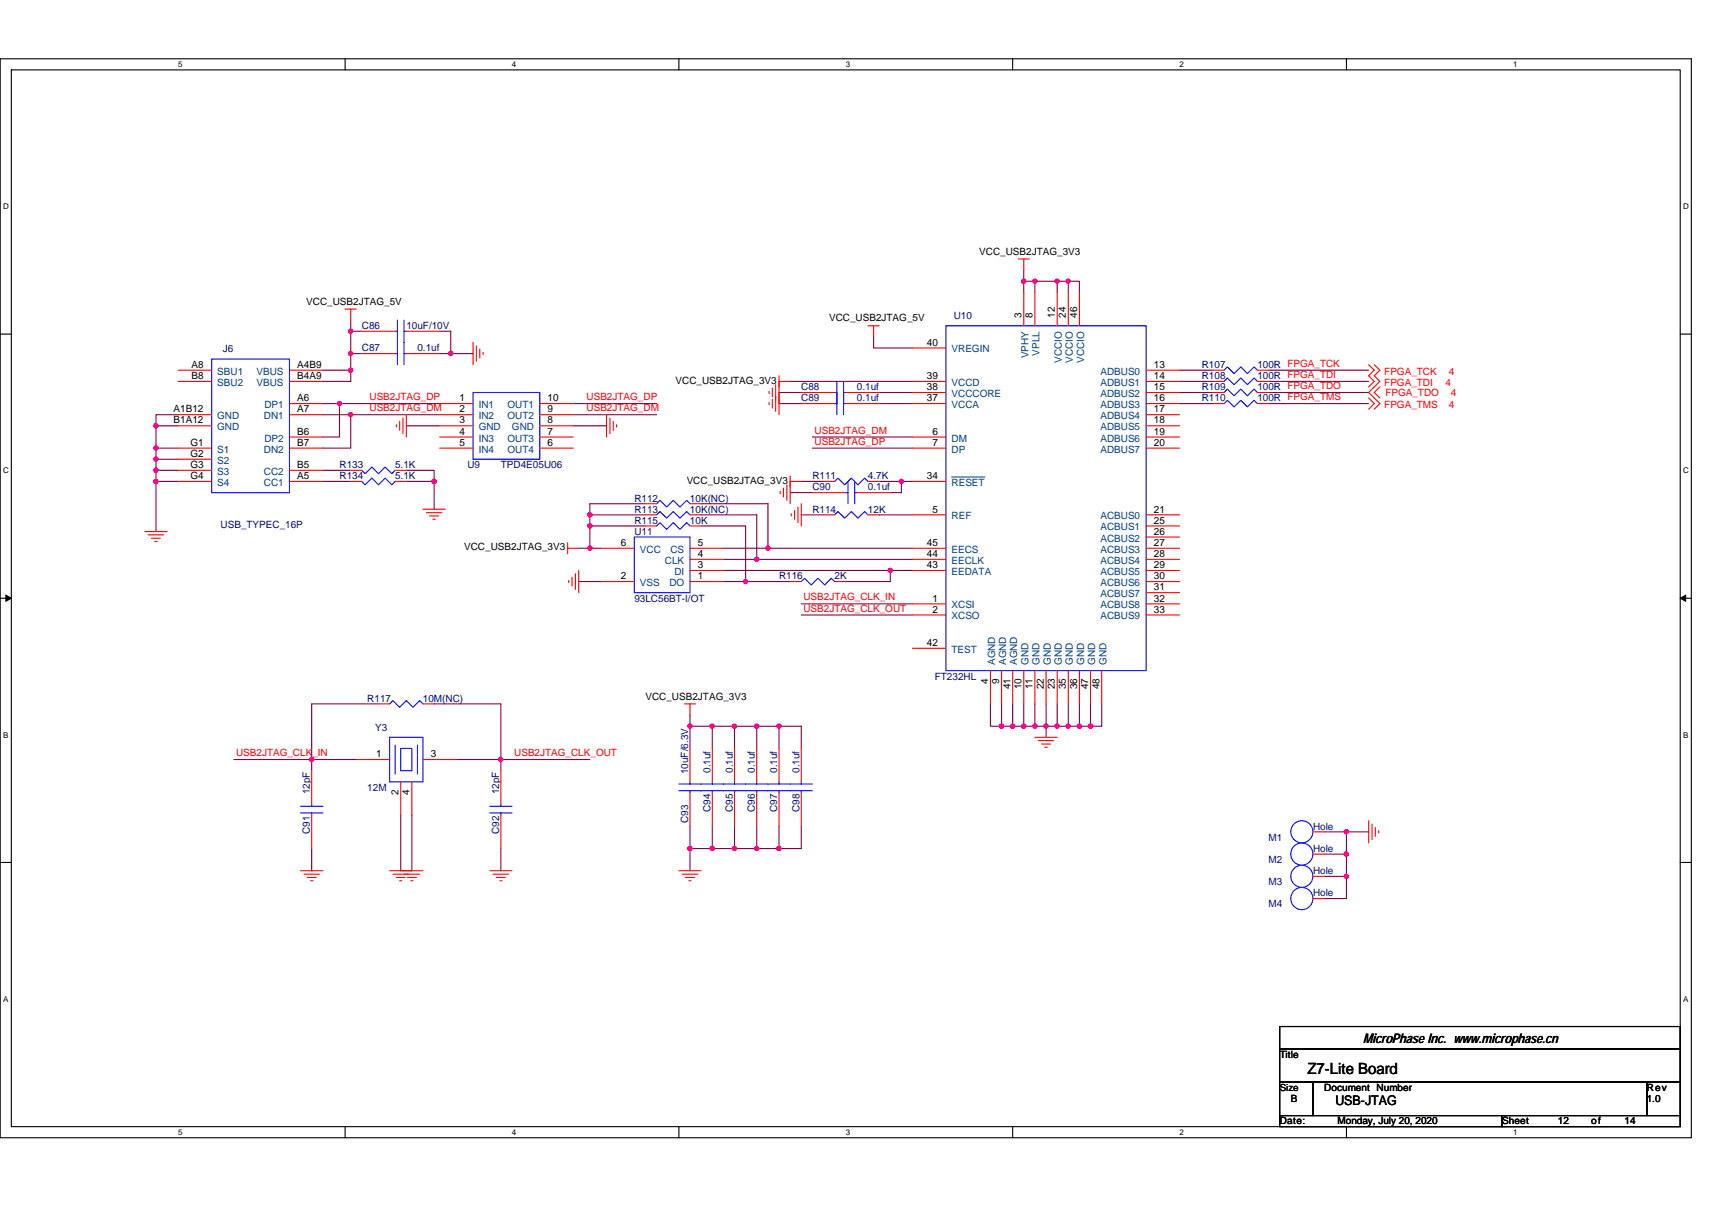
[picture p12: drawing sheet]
<svg xmlns="http://www.w3.org/2000/svg" width="297mm" height="210mm" viewBox="0 0 297 210" stroke-linecap="round" stroke-linejoin="round" font-family="sans-serif">
<path d="M0 10.2h293.5v187.2h-293.5zM2 12.1h289.5v183.4h-289.5z" fill="none" stroke="#000" stroke-width=".19"/>
<g fill="#fff">
<path d="M30.9 10.4h.8v1.6h-.8z"/>
<path d="M30.9 195.7h.8v1.6h-.8z"/>
</g>
<path d="M59.9 10.2v1.9M59.9 195.5v1.9" fill="none" stroke="#000" stroke-width=".19"/>
<g fill="#fff">
<path d="M88.8 10.4h.8v1.6h-.8z"/>
<path d="M88.8 195.7h.8v1.6h-.8z"/>
</g>
<path d="M117.8 10.2v1.9M117.8 195.5v1.9" fill="none" stroke="#000" stroke-width=".19"/>
<g fill="#fff">
<path d="M146.7 10.4h.8v1.6h-.8z"/>
<path d="M146.7 195.7h.8v1.6h-.8z"/>
</g>
<path d="M175.7 10.2v1.9M175.7 195.5v1.9" fill="none" stroke="#000" stroke-width=".19"/>
<g fill="#fff">
<path d="M204.7 10.4h.7v1.6h-.7z"/>
<path d="M204.7 195.7h.7v1.6h-.7z"/>
</g>
<path d="M233.6 10.2v1.9M233.6 195.5v1.9" fill="none" stroke="#000" stroke-width=".19"/>
<g fill="#fff">
<path d="M262.6 10.4h.7v1.6h-.7z"/>
<path d="M262.6 195.7h.7v1.6h-.7z"/>
<path d="M.5 35.1h1v1.5h-1z"/>
<path d="M292 35.1h1v1.5h-1z"/>
<path d="M.5 80.9h1v1.5h-1z"/>
<path d="M292 80.9h1v1.5h-1z"/>
</g>
<path d="M0 58h2M291.5 58h2" fill="none" stroke="#000" stroke-width=".19"/>
<g fill="#fff">
<path d="M.5 126.7h.9v1.6h-.9z"/>
<path d="M292 126.7h.9v1.6h-.9z"/>
</g>
<path d="M0 103.8h2M291.5 103.8h2" fill="none" stroke="#000" stroke-width=".19"/>
<path d="M1 103.3l1 .5-1 .6zM291.5 103.8l1-.5v1.1z" fill="#000" stroke="#000" stroke-width=".17"/>
<g fill="#fff">
<path d="M.5 172.6h.9v1.5h-.9z"/>
<path d="M292 172.6h.9v1.5h-.9z"/>
</g>
<path d="M0 149.7h2M291.5 149.7h2M222 178.1h69.5v3.9h-69.5zM222 182h69.5v5.8h-69.5zM222 187.8h5.8v5.8h-5.8zM222 193.6h38.6v1.9h-38.6zM227.8 187.8h57.9v5.8h-57.9zM260.6 193.6h30.9v1.9h-30.9zM285.7 187.8h5.8v5.8h-5.8z" fill="none" stroke="#000" stroke-width=".19"/>
<g fill="none" stroke="#800040" stroke-width=".19">
<path d="M60.9 57.5v3.9M60.9 55.6v1.9M60.9 57.5h1.9M76.3 57.5h1.9v3.9M151.6 58.5v1.9h6.7M177.6 48.8v1.9M177.6 46.9v1.9M177.6 48.8h2M179.6 48.8h3.8M179.6 48.8v1.9M183.4 48.8v1.9M183.4 48.8h2"/>
<path d="M185.4 48.8v1.9M185.4 48.8h1.9v1.9M27.1 73.9v3.9M27.1 73.9h3.8M27.1 77.8h3.8M27.1 79.7h3.8M27.1 77.8v1.9M27.1 79.7v3.8M30.9 72h-3.8v1.9M56 70h2.9M56 72h4.9M56 64.2h4.9"/>
<path d="M60.9 61.4v2.8M60.9 64.2v2h-4.9M60.9 61.4h1.9M70.5 73.9h5.8M76.3 61.4h1.9M76.3 70h-17.4v5.8h-2.9M76.3 72h-15.4v5.8h-4.9M78.2 61.4h3.9M99.5 70h14.4M99.5 72h14.4M99.5 73.9h5.7M135.2 70h3.8"/>
<path d="M135.2 68.1h3.8M137.1 66.2h21.2M140.9 77.8h17.4M140.9 75.8h17.4M152.5 70h5.8M152.5 68.1h5.8M204.7 64.2h5.8M204.7 66.2h5.8M204.7 68.1h5.8M204.7 70h5.8M220.1 66.2h17.4M220.1 64.2h17.4"/>
<path d="M220.1 70h17.4M220.1 68.1h17.4M27.1 81.6h3.8M27.1 83.5h3.8M27.1 83.5v8.7M56 81.6h4.9M56 83.5h4.9M70.5 81.6h4.8v1.9M70.5 83.5h4.8M75.3 83.5v4.9M100.4 95.1h1.9M102.3 91.3h9.7"/>
<path d="M102.3 95.1h2M102.3 91.3v3.8M112 87.4h-9.7v1.9M112 89.3h-9.7v2M121.6 91.3h7.8v9.6M121.6 89.3h9.7v7.8M121.6 87.4h11.6v7.7M125.5 99h29M125.5 95.1h7.7M125.5 97.1h5.8M131.3 97.1h27M133.2 95.1h25.1"/>
<path d="M137.1 85.5h3.8M139 89.3h3.9M139 83.5h3.9M152.5 89.3h5.8M152.5 83.5h3.9M154.5 99v1.9h-7.8M154.5 99h3.8M156.4 83.5h1.9M156.4 83.5v2h-1.9M100.4 100.9h3.9M125.5 100.9h3.9M129.4 100.9h7.7"/>
<path d="M139 104.8h19.3M139 106.7h19.3M40.6 131.8h13.5M54.1 131.8h7.7M54.1 131.8v2M65.7 122.2h-11.6v9.6M75.3 122.2h11.6v9.6M79.2 131.8h7.7M86.9 131.8v2M86.9 131.8h15.4M119.7 124.1v1.9M119.7 126v3.9"/>
<path d="M119.7 126h3.9M123.6 126v3.9M123.6 126h3.8M127.4 126v3.9M127.4 126h3.9M131.3 126v3.9M131.3 126h3.9M135.2 126v3.9M135.2 126h3.8v3.9M171.8 122.2v3.8h2M173.8 126h1.9M173.8 122.2v3.8"/>
<path d="M175.7 126h1.9M175.7 122.2v3.8M177.6 122.2v3.8M177.6 126h2M179.6 122.2v3.8M179.6 126h1.9M181.5 126v2M181.5 126h1.9M181.5 122.2v3.8M183.4 122.2v3.8M183.4 126h2M185.4 122.2v3.8"/>
<path d="M185.4 126h1.9M187.3 126h1.9M187.3 122.2v3.8M189.2 122.2v3.8M191.2 122.2v3.8h-2M54.1 147.3v3.8M69.5 141.5v9.6M71.5 141.5v9.6M86.9 147.3v3.8M119.7 143.4v3.9M119.7 147.3v3.8M119.7 147.3h3.9"/>
<path d="M123.6 143.4v3.9M123.6 147.3h3.8M127.4 147.3h3.9M127.4 143.4v3.9M131.3 143.4v3.9M131.3 147.3h3.9M135.2 143.4v3.9M139 143.4v3.9h-3.8M229.8 144.4h3.8M229.8 152.1h3.8M229.8 148.2h3.8M233.6 144.4h3.9"/>
<path d="M233.6 148.2v3.9M233.6 152.1v3.8h-3.8M233.6 144.4v3.8"/>
</g>
<g fill="#f0f" stroke="#f0f" stroke-width=".19">
<circle cx="177.6" cy="126" r=".38"/>
<circle cx="175.7" cy="126" r=".38"/>
<circle cx="185.3" cy="48.8" r=".38"/>
<circle cx="183.4" cy="48.8" r=".38"/>
<circle cx="179.6" cy="48.8" r=".38"/>
<circle cx="177.6" cy="48.8" r=".38"/>
<circle cx="135.2" cy="147.2" r=".38"/>
<circle cx="119.7" cy="147.2" r=".38"/>
<circle cx="123.6" cy="147.2" r=".38"/>
<circle cx="127.4" cy="147.2" r=".38"/>
<circle cx="131.3" cy="147.2" r=".38"/>
<circle cx="119.7" cy="126" r=".38"/>
<circle cx="135.2" cy="126" r=".38"/>
<circle cx="131.3" cy="126" r=".38"/>
<circle cx="127.4" cy="126" r=".38"/>
<circle cx="123.6" cy="126" r=".38"/>
<circle cx="156.4" cy="83.5" r=".38"/>
<circle cx="54.1" cy="131.8" r=".38"/>
<circle cx="133.2" cy="95.1" r=".38"/>
<circle cx="131.3" cy="97.1" r=".38"/>
<circle cx="102.3" cy="91.3" r=".38"/>
<circle cx="86.9" cy="131.8" r=".38"/>
<circle cx="102.3" cy="95.1" r=".38"/>
<circle cx="129.4" cy="100.9" r=".38"/>
<circle cx="181.5" cy="126" r=".38"/>
<circle cx="179.6" cy="126" r=".38"/>
<circle cx="173.8" cy="126" r=".38"/>
<circle cx="185.3" cy="126" r=".38"/>
<circle cx="183.4" cy="126" r=".38"/>
<circle cx="189.2" cy="126" r=".38"/>
<circle cx="154.5" cy="99" r=".38"/>
<circle cx="102.3" cy="89.3" r=".38"/>
<circle cx="187.3" cy="126" r=".38"/>
<circle cx="233.6" cy="148.2" r=".38"/>
<circle cx="233.6" cy="144.3" r=".38"/>
<circle cx="233.6" cy="152.1" r=".38"/>
<circle cx="58.9" cy="70" r=".38"/>
<circle cx="60.8" cy="72" r=".38"/>
<circle cx="75.3" cy="83.5" r=".38"/>
<circle cx="60.8" cy="61.3" r=".38"/>
<circle cx="60.8" cy="57.5" r=".38"/>
<circle cx="78.2" cy="61.3" r=".38"/>
<circle cx="27" cy="73.9" r=".38"/>
<circle cx="60.8" cy="64.2" r=".38"/>
<circle cx="27.1" cy="77.8" r=".38"/>
<circle cx="27.1" cy="79.7" r=".38"/>
<circle cx="27.1" cy="81.6" r=".38"/>
<circle cx="27" cy="83.5" r=".38"/>
</g>
<g fill="none" stroke="#f00" stroke-width=".19">
<path d="M59.9 53.6h1.9M60.9 53.6v2M62.8 57.5h5.8M70.5 57.5h5.8M82.1 59.4v3.9M150.6 56.5h1.9M151.6 56.5v2M176.7 44.9h1.9M177.6 50.7v5.8M177.6 44.9v2M179.6 50.7v5.8M183.4 50.7v5.8"/>
<path d="M185.4 50.7v5.8M187.3 50.7v5.8M30.9 72h5.8M30.9 64.2h5.8M30.9 73.9h5.8M30.9 66.2h5.8M30.9 77.8h5.8M30.9 79.7h5.8M50.2 64.2h5.8M50.2 70h5.8M50.2 72h5.8M50.2 66.2h5.8"/>
<path d="M50.2 75.8h5.8M50.2 77.8h5.8M62.8 61.4h5.8M68.8 73.7v.4M69.3 73.1v1.6M69.9 72.6v2.6M70.5 72v3.8M70.5 61.4h5.8M76.3 70h5.8M76.3 72h5.8M76.3 73.9h5.8M76.3 75.8h5.8"/>
<path d="M76.3 77.8h5.8M82.7 60v2.7M83.2 60.6v1.5M83.8 61.2v.4M93.7 77.8h5.8M93.7 75.8h5.8M93.7 73.9h5.8M93.7 72h5.8M93.7 70h5.8M105.2 72v3.8M105.8 72.6v2.6M106.4 73.1v1.6"/>
<path d="M107 73.7v.4M133.4 69.8v.4M133.4 67.9v.4M134 69.3v1.5M134 67.3v1.6M134.6 68.7v2.7M134.6 66.8v2.7M135.2 68.1v3.9M135.2 65.2v1.9M137.1 66.2h-1.9v3.8M139 70h5.8M139 68.1h5.8"/>
<path d="M146.7 70h5.8M146.7 68.1h5.8M158.3 75.8h5.8M158.3 77.8h5.8M158.3 70h5.8M158.3 68.1h5.8M158.3 66.2h5.8M158.3 60.4h5.8M198.9 64.2h5.8M198.9 66.2h5.8M198.9 68.1h5.8M198.9 70h5.8"/>
<path d="M198.9 72h5.8M198.9 73.9h5.8M198.9 75.8h5.8M198.9 77.8h5.8M210.5 66.2h1.9M210.5 70h1.9M210.5 64.2h1.9M210.5 68.1h1.9M218.2 66.2h1.9M218.2 70h1.9M218.2 64.2h1.9M218.2 68.1h1.9"/>
<path d="M237.5 63.3l.9 .9-.9 1 .9 1-.9 .9M237.5 69.1l.9 .9-.9 1M238.4 63.3l1 .9-1 1 1 1-1.9 1.9 1.9 1.9-1 1M239.4 67.1l-1 1 1 1M25.1 92.2h3.9M25.7 92.8h2.7M26.3 93.4h1.5M26.9 94h.4M30.9 81.6h5.8M30.9 83.5h5.8M50.2 83.5h5.8M50.2 81.6h5.8"/>
<path d="M60.9 83.5h1.9M60.9 81.6h1.9M68.6 83.5h1.9M68.6 81.6h1.9M73.4 88.4h3.9M74 89h2.7M74.5 89.5h1.6M75.1 90.1h.4M98.5 95.1h1.9M98.5 94.2v1.9M99.8 99.6v2.7M100.4 99v3.8"/>
<path d="M104.3 95.1h5.8M112 89.3h1.9M112 91.3h1.9M112 87.4h1.9M119.7 89.3h1.9M119.7 91.3h1.9M119.7 87.4h1.9M119.7 99h5.8M119.7 97.1h5.8M119.7 95.1h5.8M135.4 85.3v.4M135.9 84.7v1.6"/>
<path d="M136.5 84.1v2.7M137.1 82.6v1.9M137.3 89.2v.3M137.9 88.6v1.5M138.4 88v2.7M139 87.4v3.9M139 83.5h-1.9v3.9M140.9 85.5h5.8M142.9 89.3h1.9M142.9 83.5h1.9M148.7 85.5h5.8M150.6 89.3h1.9"/>
<path d="M150.6 83.5h1.9M158.3 89.3h5.8M158.3 83.5h5.8M158.3 99h5.8M158.3 97.1h5.8M158.3 95.1h5.8M198.9 89.3h5.8M198.9 91.3h5.8M198.9 93.2h5.8M198.9 95.1h5.8M198.9 97.1h5.8M198.9 99h5.8"/>
<path d="M98.7 100.7v.4M99.2 100.2v1.5M104.3 100.9h5.8M119.7 100.9h5.8M137.1 100.9h1.9M144.8 100.9h1.9M158.3 104.8h5.8M158.3 106.7h5.8M158.3 112.5h5.8M171.8 116.4v5.8M173.8 116.4v5.8M175.7 116.4v5.8"/>
<path d="M177.6 116.4v5.8M179.6 116.4v5.8M181.5 116.4v5.8M183.4 116.4v5.8M185.4 116.4v5.8M187.3 116.4v5.8M189.2 116.4v5.8M191.2 116.4v5.8M198.9 100.9h5.8M198.9 102.8h5.8M198.9 104.8h5.8M198.9 106.7h5.8"/>
<path d="M54.1 133.8v5.7M61.8 131.8h5.8M65.7 122.2h1.9M69.5 135.7v5.8M71.5 135.7v5.8M73.4 122.2h1.9M73.4 131.8h5.8M86.9 133.8v5.7M118.8 122.2h1.9M119.7 122.2v1.9M119.7 137.6v5.8M119.7 129.9v5.8"/>
<path d="M123.6 129.9v5.8M123.6 137.6v5.8M127.4 129.9v5.8M127.4 137.6v5.8M131.3 129.9v5.8M131.3 137.6v5.8M135.2 129.9v5.8M135.2 137.6v5.8M139 129.9v5.8M139 137.6v5.8M179.6 128h3.8M180.1 128.5h2.7"/>
<path d="M180.7 129.1h1.6M181.3 129.7h.4M52.2 151.1h3.8M52.7 151.7h2.7M53.3 152.3h1.6M53.9 152.8h.4M54.1 141.5v5.8M67.6 151.1h3.9M68.2 151.7h2.7M68.8 152.3h1.5M69.3 152.8h.4M69.5 151.1h3.9"/>
<path d="M70.1 151.7h2.7M70.7 152.3h1.5M71.3 152.8h.3M85 151.1h3.8M85.6 151.7h2.7M86.1 152.3h1.6M86.7 152.8h.4M86.9 141.5v5.8M117.8 151.1h3.8M118.4 151.7h2.7M119 152.3h1.5M119.5 152.8h.4"/>
<path d="M227.8 144.4h2M227.8 152.1h2M227.8 155.9h2M227.8 148.2h2M237.5 142.4v3.9M238.1 143v2.7M238.6 143.6v1.5M239.2 144.2v.3"/>
</g>
<g fill="none" stroke="#00f" stroke-width=".19">
<path d="M68.6 57.5h.4M69 55.6v7.7M70.1 57.5h.4M70.1 55.6v7.7M164.1 56.5h34.8v59.9h-34.8zM36.7 62.3h13.5v23.2h-13.5zM68.6 61.4h.4M70.1 61.4h.4M82.1 68.1h11.6v11.6h-11.6zM144.8 68.1h.4v3.9M145.2 66.2v3.8h-.4M146.4 66.2v3.8h.3"/>
<path d="M146.7 68.1h-.3v3.9M212.4 66.2l.6-.6 1.1 1.2 1.2-1.2 1.1 1.2 1.2-1.2 .6 .6M212.4 70l.6-.5 1.1 1.1 1.2-1.1 1.1 1.1 1.2-1.1 .6 .5M212.4 64.2l.6-.5 1.1 1.1 1.2-1.1 1.1 1.1 1.2-1.1 .6 .5M212.4 68.1l.6-.6 1.1 1.2 1.2-1.2 1.1 1.2 1.2-1.2 .6 .6M62.8 83.5l.5 .6 1.2-1.1 1.2 1.1 1.1-1.1 1.2 1.1 .6-.6M62.8 81.6l.5 .6 1.2-1.2 1.2 1.2 1.1-1.2 1.2 1.2 .6-.6M110.1 93.2h9.6v9.6h-9.6zM113.9 89.3l.6-.5 1.2 1.1 1.1-1.1 1.2 1.1 1.1-1.1 .6 .5M113.9 91.3l.6-.6 1.2 1.2 1.1-1.2 1.2 1.2 1.1-1.2 .6 .6M113.9 87.4l.6-.6 1.2 1.2 1.1-1.2 1.2 1.2 1.1-1.2 .6 .6M144.8 89.3l.6-.5 1.2 1.1 1.1-1.1 1.2 1.1 1.1-1.1 .6 .5"/>
<path d="M144.8 83.5l.6-.5 1.2 1.1 1.1-1.1 1.2 1.1 1.1-1.1 .6 .5M146.7 85.5h.4M147.1 83.5v3.9M148.3 83.5v3.9M148.3 85.5h.4M139 100.9l.6-.5 1.2 1.1 1.1-1.1 1.2 1.1 1.1-1.1 .6 .5M52.2 139.9h3.8M54.1 139.5v.4M67.6 128h5.8v7.7h-5.8zM67.6 122.2l.6-.6 1.1 1.1 1.2-1.1 1.1 1.1 1.2-1.1 .6 .6M68.6 129.3v5M69.5 129.9h2v3.9h-2z"/>
<path d="M72.4 129.3v5M85 139.9h3.8M86.9 139.5v.4M119.7 137.2v.4M119.7 135.7v.4M123.6 135.7v.4M123.6 137.2v.4M127.4 135.7v.4M127.4 137.2v.4M131.3 135.7v.4M131.3 137.2v.4M135.2 135.7v.4"/>
<path d="M135.2 137.2v.4M139 135.7v.4M139 137.2v.4M140.9 136.1h-23.1M140.9 137.2h-23.1M52.2 141.1h3.8M54.1 141.1v.4M85 141.1h3.8M86.9 141.1v.4"/>
<circle cx="225.9" cy="148.2" r="1.92"/>
<circle cx="225.9" cy="155.9" r="1.92"/>
<circle cx="225.9" cy="152.1" r="1.92"/>
<circle cx="225.9" cy="144.3" r="1.92"/>
</g>
<path d="M165.1 82.8h5.8" fill="none" stroke="#004080" stroke-width=".17"/>
<text font-size="2.7" x="226.9" y="186.3">Z7-Lite Board</text>
<g font-size="2.3">
<text x="236.5" y="181.1">MicroPhase Inc. www.microphase.cn</text>
<text x="231.7" y="191.8">USB-JTAG</text>
</g>
<g font-size="1.7">
<text x="169.9" y="44.2">VCC_USB2JTAG_3V3</text>
<text x="53.1" y="52.9">VCC_USB2JTAG_5V</text>
<text x="143.8" y="55.8">VCC_USB2JTAG_5V</text>
<text x="160.8" y="60">40</text>
<text x="177.2" y="55.2" transform="rotate(-90 177.2 55.2)">3</text>
<text x="179.2" y="55.2" transform="rotate(-90 179.2 55.2)">8</text>
<text x="183" y="55.2" transform="rotate(-90 183 55.2)">12</text>
<text x="185" y="55.2" transform="rotate(-90 185 55.2)">24</text>
<text x="186.9" y="55.2" transform="rotate(-90 186.9 55.2)">46</text>
<text x="33.2" y="63.8">A8</text>
<text x="33.2" y="65.8">B8</text>
<text x="51.6" y="63.8">A4B9</text>
<text x="51.6" y="65.8">B4A9</text>
<text x="160.8" y="65.8">39</text>
<text x="200.2" y="63.8">13</text>
<text x="200.2" y="65.8">14</text>
<text x="30.1" y="71.6">A1B12</text>
<text x="51.6" y="69.6">A6</text>
<text x="51.6" y="71.6">A7</text>
<text x="79.8" y="69.6">1</text>
<text x="79.8" y="71.6">2</text>
<text x="95" y="71.6">9</text>
<text x="95" y="69.6">10</text>
<text x="117.2" y="66.6">VCC_USB2JTAG_3V3</text>
<text x="160.8" y="69.6">37</text>
<text x="160.8" y="67.7">38</text>
<text x="200.2" y="67.7">15</text>
<text x="200.2" y="69.6">16</text>
<text x="200.2" y="71.6">17</text>
<text x="30.1" y="73.5">B1A12</text>
<text x="33" y="77.4">G1</text>
<text x="51.6" y="75.4">B6</text>
<text x="51.6" y="77.4">B7</text>
<text x="79.8" y="73.5">3</text>
<text x="79.8" y="75.4">4</text>
<text x="79.8" y="77.4">5</text>
<text x="95" y="73.5">8</text>
<text x="95" y="77.4">6</text>
<text x="95" y="75.4">7</text>
<text x="161.8" y="75.4">6</text>
<text x="161.8" y="77.4">7</text>
<text x="200.2" y="73.5">18</text>
<text x="200.2" y="75.4">19</text>
<text x="200.2" y="77.4">20</text>
<text x="33" y="79.3">G2</text>
<text x="33" y="81.2">G3</text>
<text x="33" y="83.1">G4</text>
<text x="51.6" y="83.1">A5</text>
<text x="51.6" y="81.2">B5</text>
<text x="119.1" y="83.9">VCC_USB2JTAG_3V3</text>
<text x="160.8" y="83.1">34</text>
<text x="161.8" y="88.9">5</text>
<text x="200.2" y="88.9">21</text>
<text x="80.5" y="95.5">VCC_USB2JTAG_3V3</text>
<text x="107.7" y="94.7">6</text>
<text x="121.1" y="94.7">5</text>
<text x="160.8" y="94.7">45</text>
<text x="200.2" y="90.9">25</text>
<text x="200.2" y="92.8">26</text>
<text x="200.2" y="94.7">27</text>
<text x="107.7" y="100.5">2</text>
<text x="121.1" y="96.7">4</text>
<text x="121.1" y="98.6">3</text>
<text x="121.1" y="100.5">1</text>
<text x="160.8" y="98.6">43</text>
<text x="160.8" y="96.7">44</text>
<text x="200.2" y="96.7">28</text>
<text x="200.2" y="98.6">29</text>
<text x="200.2" y="100.5">30</text>
<text x="161.8" y="104.4">1</text>
<text x="161.8" y="106.3">2</text>
<text x="200.2" y="102.4">31</text>
<text x="200.2" y="104.4">32</text>
<text x="200.2" y="106.3">33</text>
<text x="160.8" y="112.1">42</text>
<text x="171.4" y="118.7" transform="rotate(-90 171.4 118.7)">4</text>
<text x="173.4" y="118.7" transform="rotate(-90 173.4 118.7)">9</text>
<text x="175.3" y="119.6" transform="rotate(-90 175.3 119.6)">41</text>
<text x="177.2" y="119.6" transform="rotate(-90 177.2 119.6)">10</text>
<text x="179.2" y="119.6" transform="rotate(-90 179.2 119.6)">11</text>
<text x="181.1" y="119.6" transform="rotate(-90 181.1 119.6)">22</text>
<text x="183" y="119.6" transform="rotate(-90 183 119.6)">23</text>
<text x="185" y="119.6" transform="rotate(-90 185 119.6)">35</text>
<text x="186.9" y="119.6" transform="rotate(-90 186.9 119.6)">36</text>
<text x="188.8" y="119.6" transform="rotate(-90 188.8 119.6)">47</text>
<text x="190.8" y="119.6" transform="rotate(-90 190.8 119.6)">48</text>
<text x="112" y="121.4">VCC_USB2JTAG_3V3</text>
<text x="65.3" y="131.4">1</text>
<text x="74.7" y="131.4">3</text>
<text x="69.1" y="138" transform="rotate(-90 69.1 138)">2</text>
<text x="71.1" y="138" transform="rotate(-90 71.1 138)">4</text>
<text x="222" y="183.6">Title</text>
<text x="222" y="189.3">Size</text>
<text x="224" y="191.3">B</text>
<text x="229.8" y="189.3">Document Number</text>
<text x="285.7" y="189.3">Rev</text>
<text x="285.7" y="191.3">1.0</text>
<text x="222" y="195.1">Date:</text>
<text x="232.1" y="195.1">Monday, July 20, 2020</text>
<text x="260.6" y="195.1">Sheet</text>
<text x="270.3" y="195.1">12</text>
<text x="276.1" y="195.1">of</text>
<text x="281.9" y="195.1">14</text>
</g>
<g font-size="1.7" fill="#000080">
<text x="62.8" y="57.1">C86</text>
<text x="70.5" y="57.1">10uF/10V</text>
<text x="165.5" y="55.4">U10</text>
<text x="38.6" y="61.2">J6</text>
<text x="62.8" y="61">C87</text>
<text x="72.4" y="61">0.1uf</text>
<text x="208.5" y="65.8">R108</text>
<text x="208.5" y="63.9">R107</text>
<text x="218.2" y="65.8">100R FPGA_TDI</text>
<text x="218.2" y="63.9">100R FPGA_TCK</text>
<text x="139" y="69.7">C89</text>
<text x="139" y="67.7">C88</text>
<text x="148.7" y="69.7">0.1uf</text>
<text x="148.7" y="67.7">0.1uf</text>
<text x="208.5" y="69.7">R110</text>
<text x="208.5" y="67.7">R109</text>
<text x="218.2" y="69.7">100R FPGA_TMS</text>
<text x="218.2" y="67.7">100R FPGA_TDO</text>
<text x="58.9" y="83.2">R134</text>
<text x="58.9" y="81.2">R133</text>
<text x="68.6" y="83.2">5.1K</text>
<text x="68.6" y="81.2">5.1K</text>
<text x="81.1" y="81.2">U9</text>
<text x="86.9" y="81.2">TPD4E05U06</text>
<text x="140.9" y="83.2">R111</text>
<text x="150.6" y="83.2">4.7K</text>
<text x="110.1" y="89">R113</text>
<text x="110.1" y="87">R112</text>
<text x="119.7" y="89">10K(NC)</text>
<text x="119.7" y="87">10K(NC)</text>
<text x="140.9" y="89">R114</text>
<text x="140.9" y="85.1">C90</text>
<text x="150.6" y="89">12K</text>
<text x="150.6" y="85.1">0.1uf</text>
<text x="38.3" y="91.7">USB_TYPEC_16P</text>
<text x="110.1" y="90.9">R115</text>
<text x="110.1" y="92.8">U11</text>
<text x="119.7" y="90.9">10K</text>
<text x="135.2" y="100.5">R116</text>
<text x="144.8" y="100.5">2K</text>
<text x="110.1" y="104.4">93LC56BT-I/OT</text>
<text x="162.2" y="117.9">FT232HL</text>
<text x="63.7" y="121.8">R117</text>
<text x="73.4" y="121.8">10M(NC)</text>
<text x="65.1" y="126.8">Y3</text>
<text x="53.8" y="137.8" transform="rotate(-90 53.8 137.8)">12pF</text>
<text x="63.7" y="137.2">12M</text>
<text x="86.6" y="137.8" transform="rotate(-90 86.6 137.8)">12pF</text>
<text x="119.4" y="134.3" transform="rotate(-90 119.4 134.3)">10uF/6.3V</text>
<text x="123.3" y="134.1" transform="rotate(-90 123.3 134.1)">0.1uf</text>
<text x="127.1" y="134.1" transform="rotate(-90 127.1 134.1)">0.1uf</text>
<text x="131" y="134.1" transform="rotate(-90 131 134.1)">0.1uf</text>
<text x="134.8" y="134.1" transform="rotate(-90 134.8 134.1)">0.1uf</text>
<text x="138.7" y="134.1" transform="rotate(-90 138.7 134.1)">0.1uf</text>
<text x="119.4" y="142.8" transform="rotate(-90 119.4 142.8)">C93</text>
<text x="123.3" y="140.9" transform="rotate(-90 123.3 140.9)">C94</text>
<text x="127.1" y="140.9" transform="rotate(-90 127.1 140.9)">C95</text>
<text x="131" y="140.9" transform="rotate(-90 131 140.9)">C96</text>
<text x="134.8" y="140.9" transform="rotate(-90 134.8 140.9)">C97</text>
<text x="138.7" y="140.9" transform="rotate(-90 138.7 140.9)">C98</text>
<text x="227.8" y="144">Hole</text>
<text x="53.8" y="144.7" transform="rotate(-90 53.8 144.7)">C91</text>
<text x="86.6" y="144.7" transform="rotate(-90 86.6 144.7)">C92</text>
<text x="220.1" y="145.9">M1</text>
<text x="220.1" y="149.8">M2</text>
<text x="227.8" y="147.8">Hole</text>
<text x="220.1" y="153.6">M3</text>
<text x="227.8" y="151.7">Hole</text>
<text x="227.8" y="155.6">Hole</text>
<text x="220.1" y="157.5">M4</text>
</g>
<g font-size="1.7" fill="#004080">
<text x="37.7" y="65">SBU1</text>
<text x="44.5" y="65">VBUS</text>
<text x="165.1" y="61.2">VREGIN</text>
<text x="178.4" y="62.2" transform="rotate(-90 178.4 62.2)">VPHY</text>
<text x="180.4" y="61.7" transform="rotate(-90 180.4 61.7)">VPLL</text>
<text x="184.2" y="63" transform="rotate(-90 184.2 63)">VCCIO</text>
<text x="186.2" y="63" transform="rotate(-90 186.2 63)">VCCIO</text>
<text x="188.1" y="63" transform="rotate(-90 188.1 63)">VCCIO</text>
<text x="190.9" y="65">ADBUS0</text>
<text x="37.7" y="67">SBU2</text>
<text x="44.5" y="67">VBUS</text>
<text x="45.9" y="70.8">DP1</text>
<text x="83.1" y="70.8">IN1</text>
<text x="88" y="70.8">OUT1</text>
<text x="165.1" y="70.8">VCCA</text>
<text x="165.1" y="68.9">VCCCORE</text>
<text x="165.1" y="67">VCCD</text>
<text x="190.9" y="67">ADBUS1</text>
<text x="190.9" y="68.9">ADBUS2</text>
<text x="190.9" y="70.8">ADBUS3</text>
<text x="37.7" y="72.7">GND</text>
<text x="37.7" y="74.7">GND</text>
<text x="45.8" y="72.7">DN1</text>
<text x="45.9" y="76.6">DP2</text>
<text x="83.1" y="72.7">IN2</text>
<text x="83.1" y="74.7">GND</text>
<text x="83.1" y="76.6">IN3</text>
<text x="88" y="76.6">OUT3</text>
<text x="88" y="72.7">OUT2</text>
<text x="88.8" y="74.7">GND</text>
<text x="165.1" y="76.6">DM</text>
<text x="190.9" y="72.7">ADBUS4</text>
<text x="190.9" y="74.7">ADBUS5</text>
<text x="190.9" y="76.6">ADBUS6</text>
<text x="37.7" y="78.5">S1</text>
<text x="37.7" y="80.5">S2</text>
<text x="37.7" y="82.4">S3</text>
<text x="45.8" y="82.4">CC2</text>
<text x="45.8" y="78.5">DN2</text>
<text x="83.1" y="78.5">IN4</text>
<text x="88" y="78.5">OUT4</text>
<text x="165.1" y="78.5">DP</text>
<text x="190.9" y="78.5">ADBUS7</text>
<text x="37.7" y="84.3">S4</text>
<text x="45.8" y="84.3">CC1</text>
<text x="165.1" y="84.3">RESET</text>
<text x="111" y="95.9">VCC</text>
<text x="116.3" y="95.9">CS</text>
<text x="165.1" y="90.1">REF</text>
<text x="165.1" y="95.9">EECS</text>
<text x="190.9" y="90.1">ACBUS0</text>
<text x="190.9" y="92.1">ACBUS1</text>
<text x="190.9" y="94">ACBUS2</text>
<text x="190.9" y="95.9">ACBUS3</text>
<text x="111" y="101.7">VSS</text>
<text x="115.4" y="97.9">CLK</text>
<text x="116.1" y="101.7">DO</text>
<text x="117" y="99.8">DI</text>
<text x="165.1" y="99.8">EEDATA</text>
<text x="165.1" y="97.9">EECLK</text>
<text x="190.9" y="97.9">ACBUS4</text>
<text x="190.9" y="99.8">ACBUS5</text>
<text x="190.9" y="101.7">ACBUS6</text>
<text x="165.1" y="105.6">XCSI</text>
<text x="165.1" y="107.5">XCSO</text>
<text x="190.9" y="103.6">ACBUS7</text>
<text x="190.9" y="105.6">ACBUS8</text>
<text x="190.9" y="107.5">ACBUS9</text>
<text x="165.1" y="113.3">TEST</text>
<text x="172.7" y="115.4" transform="rotate(-90 172.7 115.4)">AGND</text>
<text x="174.6" y="115.4" transform="rotate(-90 174.6 115.4)">AGND</text>
<text x="176.5" y="115.4" transform="rotate(-90 176.5 115.4)">AGND</text>
<text x="178.4" y="115.4" transform="rotate(-90 178.4 115.4)">GND</text>
<text x="180.4" y="115.4" transform="rotate(-90 180.4 115.4)">GND</text>
<text x="182.3" y="115.4" transform="rotate(-90 182.3 115.4)">GND</text>
<text x="184.2" y="115.4" transform="rotate(-90 184.2 115.4)">GND</text>
<text x="186.2" y="115.4" transform="rotate(-90 186.2 115.4)">GND</text>
<text x="188.1" y="115.4" transform="rotate(-90 188.1 115.4)">GND</text>
<text x="190" y="115.4" transform="rotate(-90 190 115.4)">GND</text>
<text x="192" y="115.4" transform="rotate(-90 192 115.4)">GND</text>
</g>
<g font-size="1.7" fill="#f00">
<text x="240.2" y="65">FPGA_TCK</text>
<text x="251.4" y="65">4</text>
<text x="64.1" y="69.4">USB2JTAG_DP</text>
<text x="64.1" y="71.4">USB2JTAG_DM</text>
<text x="101.8" y="69.4">USB2JTAG_DP</text>
<text x="101.8" y="71.4">USB2JTAG_DM</text>
<text x="240.2" y="70.8">FPGA_TMS</text>
<text x="240.2" y="67">FPGA_TDI</text>
<text x="240.4" y="68.7">FPGA_TDO</text>
<text x="250.8" y="67">4</text>
<text x="251.4" y="70.8">4</text>
<text x="251.8" y="68.7">4</text>
<text x="141.3" y="77.2">USB2JTAG_DP</text>
<text x="141.3" y="75.2">USB2JTAG_DM</text>
<text x="139.4" y="104.2">USB2JTAG_CLK_IN</text>
<text x="139.4" y="106.1">USB2JTAG_CLK_OUT</text>
<text x="41" y="131.2">USB2JTAG_CLK_IN</text>
<text x="89.2" y="131.2">USB2JTAG_CLK_OUT</text>
</g>
<g font-size="1.4">
<text x="30.9" y="11.7">5</text>
<text x="88.8" y="11.7">4</text>
<text x="146.7" y="11.7">3</text>
<text x="204.7" y="11.7">2</text>
<text x="262.6" y="11.7">1</text>
<text x=".5" y="36.3">D</text>
<text x="292" y="36.3">D</text>
<text x=".5" y="82.1">C</text>
<text x="292" y="82.1">C</text>
<text x=".5" y="128">B</text>
<text x="292" y="128">B</text>
<text x=".5" y="173.8">A</text>
<text x="292" y="173.8">A</text>
<text x="30.9" y="197">5</text>
<text x="88.8" y="197">4</text>
<text x="146.7" y="197">3</text>
<text x="204.7" y="197">2</text>
<text x="262.6" y="197">1</text>
</g>
</svg>
